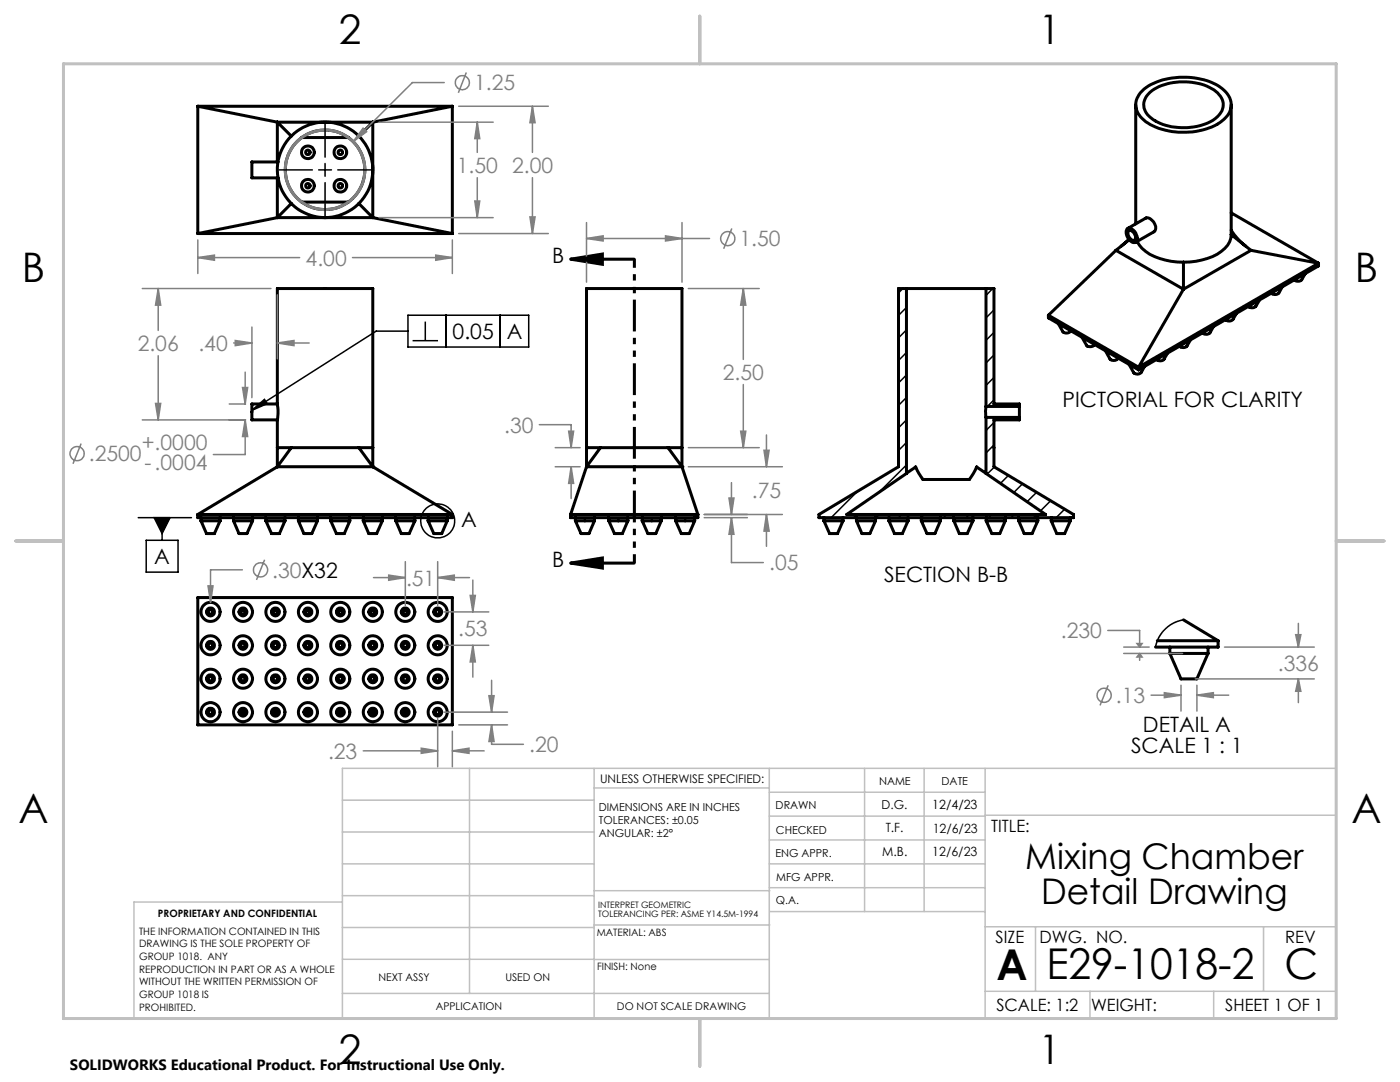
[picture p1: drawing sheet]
<svg xmlns="http://www.w3.org/2000/svg" width="279mm" height="216mm" viewBox="0 0 279 216" stroke-linecap="round" stroke-linejoin="round" font-family="sans-serif">
<g fill="none" stroke="#c0c0c0" stroke-width=".3">
<path d="M68.3 159.7h50.3M93.7 153.3v44.9M118.6 153.3v49.9M118.6 157.2h34.9M153.5 153.3v49.9M153.5 158.1h43.1M172.5 153.3v28.6M184.4 153.3v28.6M196.6 153.3v49.9M266.7 153.3h-198.4v49.9M68.3 178.7h50.3M68.3 172.4h50.3"/>
<path d="M68.3 166h50.3M68.3 180h-41.6v23.2M118.6 177.7h35M153.5 167.6h43.1M153.5 162.8h43.1M153.5 172.4h43.1M153.5 177.1h43.1M196.6 162.7h70.1M68.3 198.2h85.2M68.3 191.4l85.2 .1M68.3 185.1h50.3M118.6 184.6h35"/>
<path d="M153.6 181.9h43M196.6 197.8h70.1M196.6 184.9h70.1M206.7 184.9v12.9M217.5 197.8v5.4M242.2 197.8v5.4M252.2 184.9v12.9"/>
</g>
<path d="M12.7 12.7h254v190.5h-254zM139.7 3.2v9.5M3.1 107.9h9.6M266.7 107.9h9.5M139.7 203.2v9.6" fill="none" stroke="#c0c0c0" stroke-width=".6"/>
<g fill="none" stroke="#000" stroke-width=".6">
<path d="M227.6 18.5a11.5 11.5 0 0 1 8.5-3.1 11.6 11.6 0 0 1 8.6 3 3.7 3.7 0 0 1-.9 5.8 14.3 14.3 0 0 1-13.2 1.2 5.5 5.5 0 0 1-3.9-4.6l.2-1.2zM229.2 18.7a10.8 10.8 0 0 1 9.3-2.2 7.3 7.3 0 0 1 5.3 3 3.2 3.2 0 0 1-1.4 4.2 12.2 12.2 0 0 1-12.2 .2 3.3 3.3 0 0 1-1.5-4.5zM39.5 21.2v25.4M39.5 21.2l15.9 3.2M39.5 21.2h50.8M55.4 24.4v7.9M55.4 35.5v7.9M55.4 24.4l2.7 2.8M55.4 24.4h19M55.5 32.3h-5.2v3.2h5.2M60.2 27.4h9.3M74.4 24.4v19"/>
<path d="M74.4 24.4l-2.8 2.8M90.3 21.2v25.4M90.3 21.2l-15.9 3.2M226.7 20.9v23.8M245.7 20.9v25.9M39.5 46.6h50.8M55.4 43.4h19M55.4 43.4l-15.9 3.2M58.1 40.6l-2.7 2.8M60.2 40.3h9.3M71.6 40.6l2.8 2.8M74.4 43.4l15.9 3.2"/>
<path d="M113.9 51.7h12.7M180.9 57.6h15.9M180.9 57.6h-1.6v35.5l-15.9 9.6v.6h50.8v-.6l-15.8-9.6v-9.3h5v-.5M180.9 57.6v36.9M196.8 57.6h1.6v23h5v.5M196.8 57.6v23.5M222.7 50l-13.5 12.9M222.7 50l13.5 7.7M224.9 45.7a1.26 1.26 0 0 1 1.8 .9 1.34 1.34 0 0 1-.1 1.8 2 2 0 0 1-1.7-2.7zM225.1 45.6l3.6-2.1a1.95 1.95 0 0 1 1.8 2.5l-3.8 2.3M225.2 46.1a1.2 1.2 0 0 1 1.4 1.3 .49 .49 0 0 1-.3 .6 .49 .49 0 0 1-.6-.3 1.37 1.37 0 0 1-.5-1.6zM225.3 47.7l-1.5 1.4"/>
<path d="M225.4 47.8l-2.7 2.2M227 48.2a7.5 7.5 0 0 0 5.6 3.7l1.1 .2 2.5 .2M236.2 57.7l-9 15.6M236.2 52.3v5.4M245.7 45.9l1.1 1.5 1.8 1.7M245.7 46.8a4.7 4.7 0 0 1-2.8 3.9 14.4 14.4 0 0 1-6.7 1.6M245.7 46.8l4 3.2M245.7 42.5l17.4 10M249.7 50l-13.5 7.7M249.7 50l13.4 2.5M251.4 59.9l-.8 1.2M255.2 58.5l-.7 .3-.8-.3"/>
<path d="M255.9 57.2l-.7 1.3M260.5 54.6l-.9 1.4-.6 .1-.7-.3M263.1 52.5l-35.9 20.8M263.1 52.5v.6l-35.9 20.7M209.2 62.9l18 10.4M209.2 62.9v.5l18 10.4M211.2 64.5l.9 1.6a.99 .99 0 0 0 1.6-.1M211.5 64.7h.1M215.9 67.2l.9 1.7a1.02 1.02 0 0 0 1.6-.2M220.6 70l.9 1.6a1.03 1.03 0 0 0 1.6-.2M225.3 72.7l.9 1.6a1.02 1.02 0 0 0 1.5 0M227.2 73.3v.5"/>
<path d="M228.4 73.1l-.6 1.2M233 70.4l-.7 1.3a1.02 1.02 0 0 1-1.5 0M237.6 67.8l-.7 1.2a1.02 1.02 0 0 1-1.5 0M242.2 65.2l-.9 1.4-.6 .1-.7-.3M246.8 62.5l-.9 1.4-.6 .2-.7-.3M250.6 61.1a1.07 1.07 0 0 1-1.5 0M55.4 80.6v-23h19v35.5M55.4 80.6l.1 1.3-.1 1.9M55.4 89.3h2.7M55.4 80.6h-5.1v3.2h5.1M55.4 83.8v9.3M55.4 93.1l-15.9 9.6"/>
<path d="M55.4 93.1h19M58.1 89.3h13.5M58.1 89.3l-2.7 3.8M71.6 89.3h2.8M71.6 89.3l2.8 3.8M74.4 93.1l15.9 9.6M117.1 93.1v-35.5h19v35.5M117.1 89.3h2.7M117.1 93.1h19M117.1 93.1l-3.2 9.6M119.8 89.3h13.5M119.8 89.3l-2.7 3.8"/>
<path d="M133.3 89.3h2.8M133.3 89.3l2.8 3.8M136.1 93.1l3.2 9.6M180.9 94.5l1.8-1.3 1.5 2.5h9.3l1.4-2.5 1.9 1.3M180.9 94.5l-11.9 8.2h39.7l-11.9-8.2M196.8 81.1l-.1 1 .1 1.2M196.8 81.1h6.6M196.8 83.3h6.6M196.8 83.3v11.2M203.4 81.1v2.2M39.5 102.7v.6h50.8v-.6M39.5 102.7h50.8"/>
<path d="M39.5 119.2h50.8v25.4h-50.8zM40.1 103.9h3.8M40.1 103.9l1.1 2.6h1.6l1.1-2.6M40.1 103.3v.6M43.9 103.3v.6M46.6 103.9h3.8M46.6 103.9l1.1 2.6h1.6l1.1-2.6M46.6 103.3v.6M50.4 103.3v.6M53.1 103.9l1.1 2.6h1.6l1.1-2.6M53.1 103.9h3.8M53.1 103.3v.6"/>
<path d="M56.9 103.3v.6M59.5 103.9h3.9M59.5 103.9l1.1 2.6h1.6l1.2-2.6M59.5 103.3v.6M63.4 103.3v.6M66 103.9l1.1 2.6h1.6l1.1-2.6M66 103.9h3.8M66 103.3v.6M69.8 103.3v.6M72.5 103.9h3.8M72.5 103.9l1.1 2.6h1.6l1.1-2.6M72.5 103.3v.6"/>
<path d="M76.3 103.3v.6M79 103.9l1.1 2.6h1.6l1.1-2.6M79 103.9h3.8M79 103.3v.6M82.8 103.3v.6M85.4 103.9h3.9M85.4 103.9l1.2 2.6h1.6l1.1-2.6M85.4 103.3v.6M89.3 103.3v.6M113.9 112.4h12.7M113.9 102.7v.6h25.4v-.6M113.9 102.7h25.4"/>
<path d="M114.8 103.9h3.8M114.8 103.9l1.2 2.6h1.5l1.1-2.6M114.8 103.3v.6M118.6 103.3v.6M121.5 103.9l1.1 2.6h1.6l1.1-2.6M121.5 103.9h3.8M121.5 103.3v.6M125.3 103.3v.6M128.2 103.9l1.1 2.6h1.6l1.1-2.6M128.2 103.9h3.8M128.2 103.3v.6M132 103.3v.6"/>
<path d="M134.8 103.9l1.2 2.6h1.5l1.1-2.6M134.8 103.9h3.8M134.8 103.3v.6M138.6 103.3v.6M164.4 103.9h3.8M164.4 103.9l1.2 2.6h1.5l1.1-2.6M164.4 103.3v.6M168.2 103.3v.6M170.9 103.9h3.8M170.9 103.9l1.1 2.6h1.6l1.1-2.6M170.9 103.3v.6M174.7 103.3v.6"/>
<path d="M177.4 103.9h3.8M177.4 103.9l1.1 2.6h1.6l1.1-2.6M177.4 103.3v.6M181.2 103.3v.6M183.9 103.9l1.1 2.6h1.6l1.1-2.6M183.9 103.9h3.8M183.9 103.3v.6M187.7 103.3v.6M190.4 103.9l1.1 2.6h1.5l1.2-2.6M190.4 103.9h3.8M190.4 103.3v.6M194.2 103.3v.6"/>
<path d="M196.8 103.9h3.8M196.8 103.9l1.1 2.6h1.6l1.1-2.6M196.8 103.3v.6M200.6 103.3v.6M203.3 103.9h3.8M203.3 103.9l1.1 2.6h1.6l1.1-2.6M203.3 103.3v.6M207.1 103.3v.6M209.8 103.9h3.8M209.8 103.9l1.1 2.6h1.6l1.1-2.6M209.8 103.3v.6M213.6 103.3v.6"/>
<path d="M48.2 121.8h.6M54.6 121.8h.7M61.1 121.8h.7M67.6 121.8h.6M74.1 121.8h.6M80.6 121.8h.6M231 127.8h12.1M233.5 130.4h7.6M233.5 130.4l2.2 5.1h3.2l2.2-5.1M233.5 129.1v1.3M236.2 123.7l6.9 4.1M241.1 129.1v1.3"/>
<path d="M243.1 127.8v1.3h-12.5M48 142.1h.9M54.5 142.1h.9M61 142.1h.9M67.5 142.1h.9M73.9 142.1h1M80.4 142.1h.9"/>
<circle cx="61.4" cy="37.1" r=".45"/>
<circle cx="61.4" cy="30.4" r=".45"/>
<circle cx="61.5" cy="37.1" r="1.27"/>
<circle cx="61.5" cy="30.4" r="1.27"/>
<circle cx="64.9" cy="33.9" r="7.9"/>
<circle cx="64.9" cy="33.9" r="9.5"/>
<circle cx="67.9" cy="37.1" r="1.27"/>
<circle cx="67.9" cy="30.4" r="1.27"/>
<circle cx="67.9" cy="37.1" r=".45"/>
<circle cx="67.9" cy="30.4" r=".45"/>
<circle cx="42" cy="122.1" r=".81"/>
<circle cx="42" cy="135.4" r=".81"/>
<circle cx="42" cy="128.8" r=".81"/>
<circle cx="42" cy="135.4" r="1.91"/>
<circle cx="42" cy="128.8" r="1.91"/>
<circle cx="42" cy="122.1" r="1.91"/>
<circle cx="42" cy="135.4" r=".45"/>
<circle cx="42" cy="128.8" r=".45"/>
<circle cx="42" cy="122.1" r=".45"/>
<circle cx="48.5" cy="135.4" r=".45"/>
<circle cx="48.5" cy="128.8" r=".45"/>
<circle cx="48.5" cy="122.1" r=".45"/>
<circle cx="48.5" cy="122.1" r=".79"/>
<circle cx="48.5" cy="135.4" r=".79"/>
<circle cx="48.5" cy="128.8" r=".79"/>
<circle cx="48.5" cy="128.8" r="1.91"/>
<circle cx="48.5" cy="135.4" r="1.91"/>
<circle cx="48.5" cy="122.1" r="1.91"/>
<circle cx="55" cy="128.8" r="1.91"/>
<circle cx="55" cy="135.4" r="1.91"/>
<circle cx="55" cy="122.1" r="1.91"/>
<circle cx="55" cy="135.4" r=".45"/>
<circle cx="55" cy="128.8" r=".45"/>
<circle cx="55" cy="122.1" r=".45"/>
<circle cx="55" cy="122.1" r=".79"/>
<circle cx="55" cy="135.4" r=".79"/>
<circle cx="55" cy="128.8" r=".79"/>
<circle cx="61.4" cy="122.1" r=".45"/>
<circle cx="61.4" cy="128.8" r=".45"/>
<circle cx="61.4" cy="135.4" r=".45"/>
<circle cx="61.4" cy="128.8" r=".8"/>
<circle cx="61.4" cy="135.4" r=".8"/>
<circle cx="61.4" cy="122.1" r=".8"/>
<circle cx="61.5" cy="135.4" r="1.91"/>
<circle cx="61.5" cy="128.8" r="1.91"/>
<circle cx="61.5" cy="122.1" r="1.91"/>
<circle cx="67.9" cy="135.4" r="1.9"/>
<circle cx="67.9" cy="128.8" r="1.9"/>
<circle cx="67.9" cy="122.1" r="1.9"/>
<circle cx="67.9" cy="135.4" r=".45"/>
<circle cx="67.9" cy="122.1" r=".45"/>
<circle cx="67.9" cy="128.8" r=".45"/>
<circle cx="67.9" cy="122.1" r=".79"/>
<circle cx="67.9" cy="135.4" r=".79"/>
<circle cx="67.9" cy="128.8" r=".79"/>
<circle cx="74.4" cy="122.1" r=".81"/>
<circle cx="74.4" cy="135.4" r=".81"/>
<circle cx="74.4" cy="128.8" r=".81"/>
<circle cx="74.4" cy="128.8" r="1.91"/>
<circle cx="74.4" cy="135.4" r="1.91"/>
<circle cx="74.4" cy="122.1" r="1.91"/>
<circle cx="74.4" cy="135.4" r=".45"/>
<circle cx="74.4" cy="128.8" r=".45"/>
<circle cx="74.4" cy="122.1" r=".45"/>
<circle cx="80.9" cy="122.1" r=".45"/>
<circle cx="80.9" cy="135.4" r=".45"/>
<circle cx="80.9" cy="128.8" r=".45"/>
<circle cx="80.9" cy="122.1" r=".79"/>
<circle cx="80.9" cy="135.4" r=".79"/>
<circle cx="80.9" cy="128.8" r=".79"/>
<circle cx="80.9" cy="135.4" r="1.91"/>
<circle cx="80.9" cy="128.8" r="1.91"/>
<circle cx="80.9" cy="122.1" r="1.91"/>
<circle cx="87.3" cy="128.8" r="1.91"/>
<circle cx="87.3" cy="122.1" r="1.91"/>
<circle cx="87.3" cy="135.4" r="1.91"/>
<circle cx="87.4" cy="135.4" r=".45"/>
<circle cx="87.4" cy="128.8" r=".45"/>
<circle cx="87.4" cy="122.1" r=".45"/>
<circle cx="87.4" cy="122.1" r=".79"/>
<circle cx="87.4" cy="135.4" r=".79"/>
<circle cx="87.4" cy="128.8" r=".79"/>
<circle cx="42" cy="142.1" r=".81"/>
<circle cx="42" cy="142.1" r="1.9"/>
<circle cx="42" cy="142.1" r=".45"/>
<circle cx="48.5" cy="142.1" r=".45"/>
<circle cx="48.5" cy="142.1" r=".79"/>
<circle cx="48.5" cy="142.1" r="1.91"/>
<circle cx="55" cy="142.1" r="1.91"/>
<circle cx="55" cy="142.1" r=".45"/>
<circle cx="55" cy="142.1" r=".79"/>
<circle cx="61.4" cy="142.1" r=".45"/>
<circle cx="61.4" cy="142.1" r=".8"/>
<circle cx="61.5" cy="142.1" r="1.91"/>
<circle cx="67.9" cy="142.1" r="1.9"/>
<circle cx="67.9" cy="142.1" r=".45"/>
<circle cx="67.9" cy="142.1" r=".79"/>
<circle cx="74.4" cy="142.1" r=".81"/>
<circle cx="74.4" cy="142.1" r="1.91"/>
<circle cx="74.4" cy="142.1" r=".45"/>
<circle cx="80.9" cy="142.1" r=".45"/>
<circle cx="80.9" cy="142.1" r=".79"/>
<circle cx="80.9" cy="142.1" r="1.91"/>
<circle cx="87.3" cy="142.1" r="1.91"/>
<circle cx="87.4" cy="142.1" r=".45"/>
<circle cx="87.4" cy="142.1" r=".79"/>
</g>
<g fill="#000">
<path d="M113.9 51.7l6.3-1v2zM113.9 112.4l6.3-1.1v2z"/>
<path d="M50.3 81.9l2.5-2.2 .5 .8zM30.8 103.3l1.5 3.2 1.6-3.2z"/>
<path d="M74.1 93.1a.3 .3 0 0 1 .6 0 .3 .3 0 0 1-.6 0zM55.1 93.1a.3 .3 0 0 1 .6 0 .3 .3 0 0 1-.6 0z"/>
<path d="M135.8 93.1a.3 .3 0 0 1 .6 0 .3 .3 0 0 1-.6 0zM116.8 93.1a.3 .3 0 0 1 .6 0 .3 .3 0 0 1-.6 0z"/>
</g>
<g fill="none" stroke="#000" stroke-width=".3">
<path d="M55.7 33.9h6.6M63.6 33.9h2.5M64.9 24.7v6.7M64.9 32.6v2.6M64.9 36.4v6.7M67.4 33.9h6.7M180.2 57.6l-.9 .9M198.1 57.6l-1.3 1.3M81.4 62.9h24.1v6.4h-24.1zM81.4 66.1h-6.3l-24.8 15.8M82.3 68h5.1M84.9 64.2v3.8"/>
<path d="M89 62.9v6.4M99.8 62.9v6.4M180.9 79.3l-1.6 1.6M180.9 61.3l-1.6 1.6M180.9 65.8l-1.6 1.6M180.9 70.3l-1.6 1.6M180.9 74.8l-1.6 1.6M198.4 61.8l-1.6 1.6M198.4 66.3l-1.6 1.6M198.4 70.8l-1.6 1.6M198.4 75.3l-1.6 1.6M198.4 79.8l-1.3 1.3"/>
<path d="M50.3 81.9l2.5-2.2 .5 .8zM171.1 98l-5.2 5.3M180.9 83.8l-1.6 1.6M180.9 88.3l-1.6 1.6M180.9 92.8l-5.4 5.4M198.4 84.3l-1.6 1.6M198.4 88.8l-1.6 1.6M198.4 93.2l-1.4 1.4M199.4 83.3l-.5 .5M201.3 94.9l-1.6 1.5M202 80.6l-.5 .5M203.4 83.7l-.1 .1"/>
<path d="M204 96.6l-1.7 1.7M206.9 98.2l-1.9 1.9M209.7 99.9l-2.1 2.1M27.6 103.3h10.6M29.2 107.8h6.3v6.4h-6.3zM30.8 103.3h3.1l-1.6 3.2zM32.3 103.3v4.5M171 102.7l-.6 .6M175.5 102.7l-.6 .6M180 102.7l-.6 .6M184.5 102.7l-.7 .6M188.9 102.7l-.6 .6"/>
<path d="M193.5 102.7l-.7 .6M197.9 102.7l-.6 .6M202.4 102.7l-.6 .6M206.9 102.7l-.6 .6M212.5 101.6l-1.7 1.7M236.2 123.7l-1.6 .4-1.9 1.2-.8 .9-.6 .9-.7 2"/>
<circle cx="87.3" cy="103.9" r="3.4"/>
</g>
<g fill="none" stroke="#808080" stroke-width=".3">
<path d="M88.7 16.5h-6.4l-11.8 11.8M93.1 14.5l-1.6 4M72.5 25.6l.7 .7-2.7 2zM75.7 24.4h22.7M91.5 21.2h17.9M95.2 24.4l.5 3.3h-.9zM95.2 24.4v6M95.2 35.5v7.9M106.3 21.2l.5 3.3h-1zM106.3 21.2v9.2M106.3 35.5v11.1M28.4 57.6h25.7"/>
<path d="M31.6 57.6l.5 3.3h-1.1zM31.6 57.6v8.3M39.5 51.4l3.3-.5v1zM39.5 47.9v6.7M39.5 51.4h20.3M55.4 58.8v12.8M70.3 51.4h20M75.7 43.4h22.7M87 50.9l3.3 .5-3.3 .5zM90.3 47.9v6.7M91.5 46.6h17.9M94.8 40.1h.9l-.5 3.3z"/>
<path d="M105.8 43.3h1l-.5 3.3zM117.1 47.6l3.3-.5v1zM117.1 44.4v11.9M117.1 47.6h24.5M132.8 47.1l3.3 .5-3.3 .5zM136.1 44.4v11.9M137.4 57.6h14.1M146.1 45.6l-1.7 4M148.3 57.6l.5 3.3h-1zM148.3 57.6v14.1M31.6 71v12.8M46.6 68.4h3.7"/>
<path d="M47 67.9l3.3 .5-3.3 .6zM48.4 77.3h1l-.5 3.3zM48.9 74.3v6.3M50.3 65.3v14M55.4 68.4l3.3-.5v1.1zM55.4 68.4h6.3M148.3 76.7v12.6M16.2 88.5l-1.6 4M28.4 83.8h20.6M31 80.5h1.1l-.5 3.3zM45.8 80.6h3.2M48.9 83.8l.5 3.3h-1z"/>
<path d="M48.9 83.8v6.9h-6.3M107.6 84.7h6.4v4.6M110.8 89.3h5M110.8 93.1h5M113.5 86h1l-.5 3.3zM114 93.1l.5 3.3h-1zM114 93.1v6.4M137.4 89.3h14.1M137.4 93.1h18.7M145.5 99.4h1l-.5 3.3zM146 96.3v6.4M147.8 86h1l-.5 3.3z"/>
<path d="M152.5 89.9h1l-.5 3.2zM153 86.8v6.3M41.5 116.9h1l-.5 3.3zM48.4 113.7h-6.4v6.5M52.8 111.7l-1.6 4M74.5 115.3h6.4M77.6 114.8l3.3 .5-3.3 .5zM80.9 112.1v8.7M87.3 115.3l3.4-.5v1zM87.3 112.1v8.7M87.3 115.3h6.4M93.8 118.8h1.1l-.5 3.3z"/>
<path d="M94.4 115.7v6.4M140.5 102.7h15.6M140.5 103.3h8.7M146 103.3l.5 3.3h-1zM146 103.3v9h6.3M153 102.7l.5 3.3h-1zM153 102.7v6.3M88.6 122.1h8.9M88.6 128.8h8.9M94.4 128.8l.5 3.3h-1.1zM94.4 128.8v6.3M97.6 138.8h1l-.5 3.3z"/>
<path d="M98.1 135.7v6.4M221.1 125.8h6.3v3.3M221.2 136.7l-1.7 4.1M224.3 129.1h5M224.3 130.4h11.7M226.9 128.4h1l-.5 .7zM227.4 130.4l.5 .7h-1zM227.4 130.4v1.4M229.7 138.7h6M232.4 138.2l3.3 .5-3.3 .5zM235.7 136.7v5.2M238.5 135.5h23.8"/>
<path d="M238.9 138.7l3.2-.5v1zM238.9 136.7v5.2M238.9 138.7h6.3M244.4 129.1h17.9M258.6 126.6h1l-.5 2.5zM259.1 135.5l.5 2.4h-1zM259.1 124.4v4.7M259.1 135.5v4.7M72.5 149.8h14.8M84.1 149.3l3.2 .5-3.2 .5zM87.3 143.4v9.6M88.6 142.1h12.7"/>
<path d="M90.3 149.8l3.3-.5v1zM90.3 145.9v7.1M90.3 149.8h6.3M91.5 144.6h9.8M98.1 144.6l.5 3.4h-1zM98.1 144.6v3.9h6.4"/>
<circle cx="92.3" cy="16.5" r="1.41"/>
<circle cx="145.2" cy="47.6" r="1.41"/>
<circle cx="15.4" cy="90.5" r="1.42"/>
<circle cx="52" cy="113.7" r="1.41"/>
<circle cx="220.3" cy="138.7" r="1.41"/>
</g>
<path d="M113.9 51.7l6.3-1v2zM113.9 112.4l6.3-1.1v2z" fill="none" stroke="#000" stroke-width=".6" stroke-linecap="butt"/>
<circle cx="64.9" cy="33.9" r="7.9" fill="none" stroke="#808080" stroke-width=".6" stroke-linecap="butt"/>
<path d="M126.6 51.7v60.6" fill="none" stroke="#000" stroke-width=".6" stroke-dasharray="6.3 1.3 1.3 1.3 1.3 1.3" stroke-dashoffset="4.6" stroke-linecap="butt"/>
<path d="M55.4 68.4l3.3-.5v1.1zM47 67.9l3.3 .5-3.3 .6zM48.4 77.3h1l-.5 3.3zM48.9 83.8l.5 3.3h-1zM31 80.5h1.1l-.5 3.3zM31.6 57.6l.5 3.3h-1.1zM117.1 47.6l3.3-.5v1zM132.8 47.1l3.3 .5-3.3 .5zM147.8 86h1l-.5 3.3zM148.3 57.6l.5 3.3h-1zM113.5 86h1l-.5 3.3zM114 93.1l.5 3.3h-1zM152.5 89.9h1l-.5 3.2zM153 102.7l.5 3.3h-1zM146 103.3l.5 3.3h-1zM145.5 99.4h1l-.5 3.3zM105.8 43.3h1l-.5 3.3zM106.3 21.2l.5 3.3h-1zM39.5 51.4l3.3-.5v1zM87 50.9l3.3 .5-3.3 .5zM94.8 40.1h.9l-.5 3.3zM95.2 24.4l.5 3.3h-.9zM72.5 25.6l-2 2.7 2.7-2zM87.3 115.3l3.4-.5v1zM77.6 114.8l3.3 .5-3.3 .5zM93.8 118.8h1.1l-.5 3.3zM94.4 128.8l.5 3.3h-1.1zM97.6 138.8h1l-.5 3.3zM98.1 144.6l.5 3.4h-1zM84.1 149.3l3.2 .5-3.2 .5zM90.3 149.8l3.3-.5v1zM41.5 116.9l.5 3.3 .5-3.3zM238.9 138.7l3.2-.5v1zM232.4 138.2l3.3 .5-3.3 .5zM258.6 126.6h1l-.5 2.5zM259.1 135.5l.5 2.4h-1zM226.9 128.4h1l-.5 .7zM227.4 130.4l.5 .7h-1z" fill="#808080"/>
<g font-size="8.5">
<text x="198.9" y="195.5">A</text>
<text x="208.8" y="195.4">E29-1018-2</text>
<text x="256.4" y="195.4">C</text>
</g>
<g font-size="8.1">
<text x="67.6" y="8.9">2</text>
<text x="207.3" y="8.9">1</text>
<text x="4.4" y="56.2">B</text>
<text x="270.4" y="56.2">B</text>
<text x="3.7" y="164.1">A</text>
<text x="269.7" y="164.1">A</text>
<text x="67.6" y="212.4">2</text>
<text x="207.3" y="212.4">1</text>
</g>
<g font-size="7.1">
<text x="204.6" y="173.4">Mixing Chamber</text>
<text x="207.8" y="180.5">Detail Drawing</text>
</g>
<g font-size="4.2" fill="#808080">
<text x="94.6" y="18">1.25</text>
<text x="91.2" y="34.5">1.50 2.00</text>
<text x="61" y="53">4.00</text>
<text x="147.6" y="49.1">1.50</text>
<text x="27.5" y="70">2.06</text>
<text x="39.6" y="70">.40</text>
<text x="144.2" y="75.8">2.50</text>
<text x="28.3" y="89.8">+.0000</text>
<text x="100.6" y="86.3">.30</text>
<text x="17.7" y="92">.2500</text>
<text x="28.9" y="93.9">-.0004</text>
<text x="150.1" y="99.3">.75</text>
<text x="153.5" y="113.8">.05</text>
<text x="54.3" y="115.2">.30X32</text>
<text x="81" y="116.8">.51</text>
<text x="91.5" y="126.9">.53</text>
<text x="211.7" y="127.4">.230</text>
<text x="255" y="133.8">.336</text>
<text x="222.7" y="140.3">.13</text>
<text x="65.5" y="151.4">.23</text>
<text x="105.6" y="150.1">.20</text>
</g>
<g font-size="4.2">
<text x="110.2" y="52.5">B</text>
<text x="90.3" y="67.7">0.05</text>
<text x="101.1" y="67.7">A</text>
<text x="212.1" y="81.3">PICTORIAL FOR CLARITY</text>
<text x="92" y="105.1">A</text>
<text x="30.8" y="112.6">A</text>
<text x="110.2" y="113.1">B</text>
<text x="176.4" y="116.2">SECTION B-B</text>
<text x="228.1" y="146.1">DETAIL A</text>
<text x="225.7" y="150.2">SCALE 1 : 1</text>
</g>
<g font-size="3.4">
<text x="197.8" y="166">TITLE:</text>
<text x="198.7" y="188.1">SIZE</text>
<text x="207.5" y="188.1">DWG. NO.</text>
<text x="256.5" y="188.2">REV</text>
<text x="198.8" y="201.7">SCALE: 1:2</text>
<text x="217.7" y="201.8">WEIGHT:</text>
<text x="244.5" y="201.7">SHEET 1 OF 1</text>
</g>
<text font-size="3" x="14" y="213.5">SOLIDWORKS Educational Product. For Instructional Use Only.</text>
<g font-size="2.5">
<text x="176" y="161.5">D.G.</text>
<text x="186.1" y="161.4">12/4/23</text>
<text x="176.8" y="166.1">T.F.</text>
<text x="186.1" y="166.2">12/6/23</text>
<text x="176.1" y="170.9">M.B.</text>
<text x="186.1" y="170.8">12/6/23</text>
</g>
<text font-size="2.4" x="119.8" y="156.2">UNLESS OTHERWISE SPECIFIED:</text>
<g font-size="2.2">
<text x="119.5" y="161.8">DIMENSIONS ARE IN INCHES</text>
<text x="154.8" y="161.4">DRAWN</text>
<text x="175.4" y="156.6">NAME</text>
<text x="187.9" y="156.7">DATE</text>
<text x="119.5" y="164.4">TOLERANCES: ±0.05</text>
<text x="119.5" y="167.1">ANGULAR: ±2°</text>
<text x="154.9" y="166.3">CHECKED</text>
<text x="154.8" y="171">ENG APPR.</text>
<text x="154.9" y="175.7">MFG APPR.</text>
<text x="154.9" y="180.4">Q.A.</text>
</g>
<g font-size="2.1">
<text x="75.5" y="195.7">NEXT ASSY</text>
<text x="100.9" y="195.7">USED ON</text>
<text x="86.9" y="201.5">APPLICATION</text>
<text x="123.1" y="201.6">DO NOT SCALE DRAWING</text>
</g>
<g font-size="2">
<text x="31.5" y="182.9">PROPRIETARY AND CONFIDENTIAL</text>
<text x="27.8" y="186.5">THE INFORMATION CONTAINED IN THIS</text>
<text x="27.8" y="189">DRAWING IS THE SOLE PROPERTY OF</text>
<text x="27.8" y="191.6">GROUP 1018. ANY</text>
<text x="119.1" y="186.7">MATERIAL: ABS</text>
<text x="27.8" y="194.1">REPRODUCTION IN PART OR AS A WHOLE</text>
<text x="27.8" y="196.6">WITHOUT THE WRITTEN PERMISSION OF</text>
<text x="119.1" y="193.5">FINISH: None</text>
<text x="27.8" y="199.1">GROUP 1018 IS</text>
<text x="27.8" y="201.7">PROHIBITED.</text>
</g>
<g font-size="1.8">
<text x="119.4" y="181.2">INTERPRET GEOMETRIC</text>
<text x="119.4" y="183">TOLERANCING PER: ASME Y14.5M-1994</text>
</g>
</svg>
